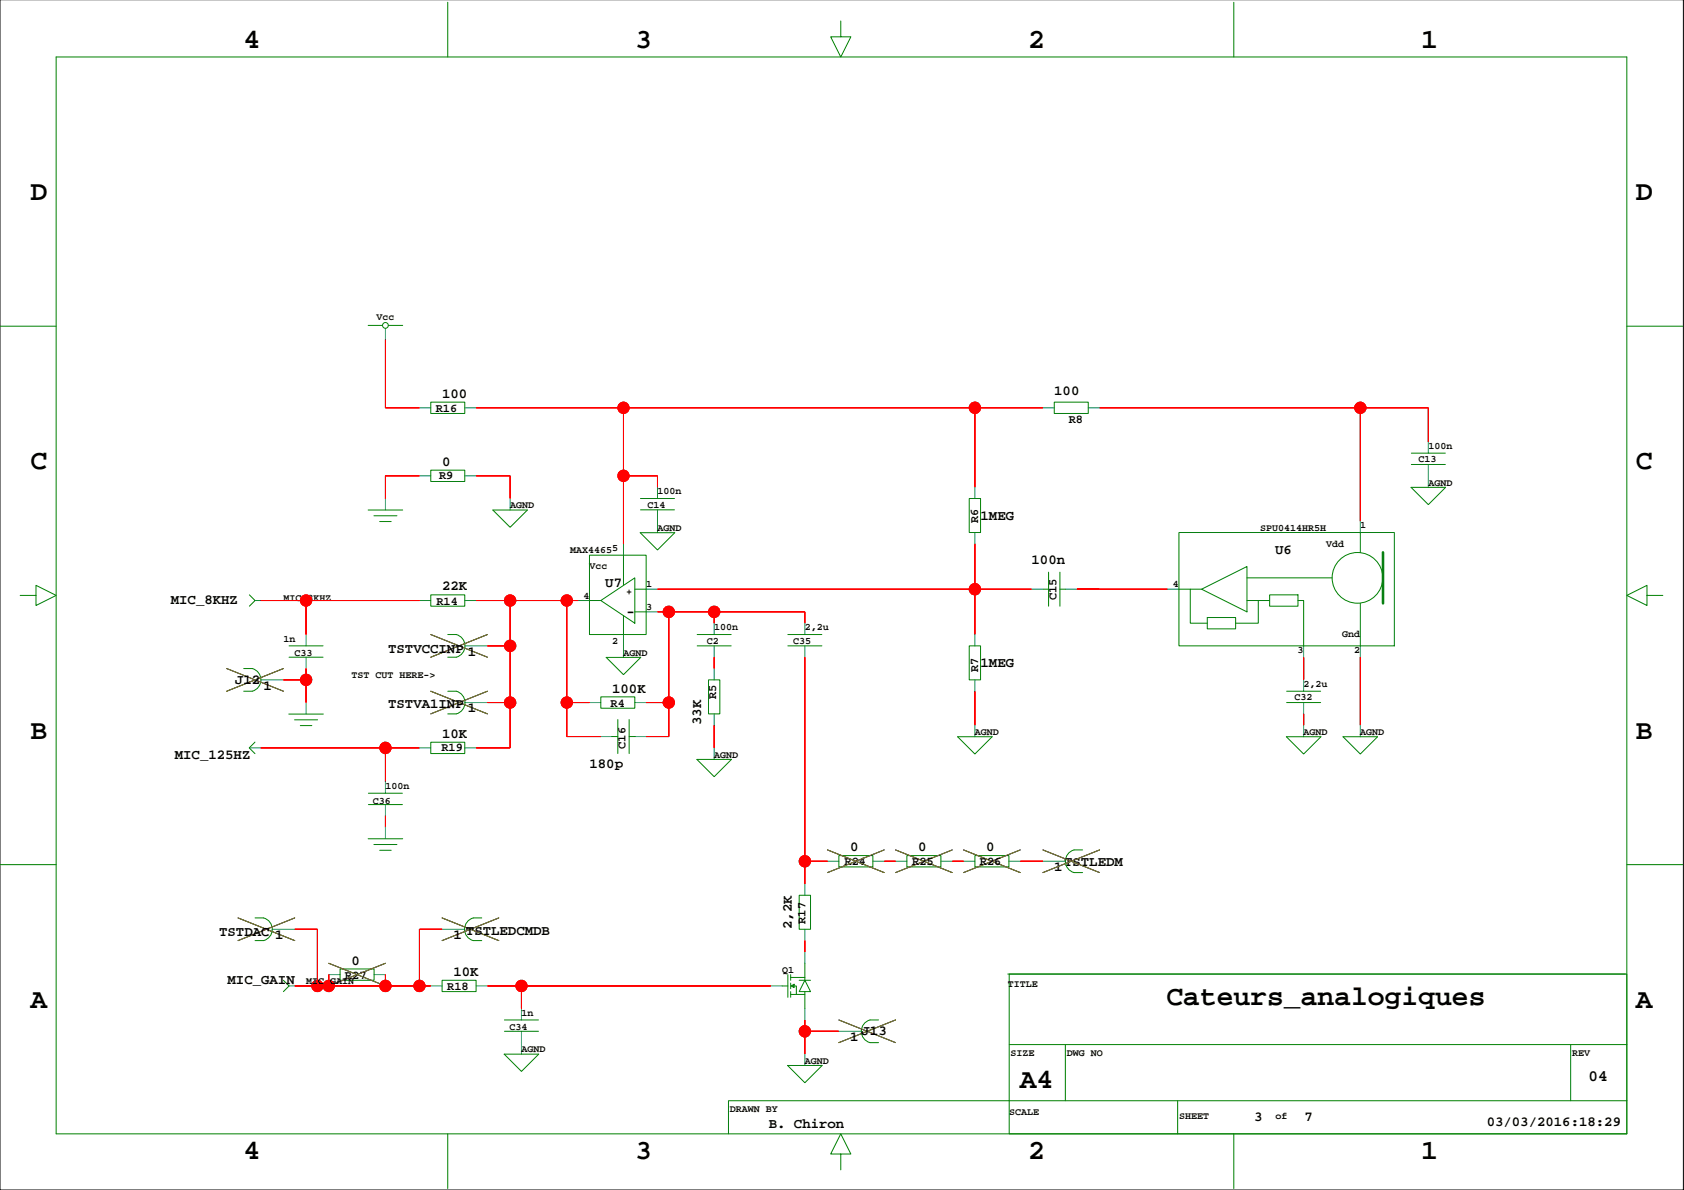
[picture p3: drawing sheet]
<svg xmlns="http://www.w3.org/2000/svg" width="297mm" height="210mm" viewBox="0 0 297 210" stroke-linecap="round" stroke-linejoin="round" font-family="sans-serif">
<g fill="none" stroke="#000" stroke-width=".18">
<path d="M0 0h296.9v209.9h-296.9zM40 117.9l10 4M50 117.9l-10 4M76 111.9l10 4M86 111.9l-10 4M76 121.9l10 4M86 121.9l-10 4M146 149.9l10 4M156 149.9l-10 4M158 149.9l10 4M168 149.9l-10 4M170 149.9l10 4"/>
<path d="M180 149.9l-10 4M184 149.9l10 4M194 149.9l-10 4M42 161.9l10 4M52 161.9l-10 4M58 169.9l10 4M68 169.9l-10 4M78 161.9l10 4M88 161.9l-10 4M148 179.9l10 4M158 179.9l-10 4"/>
</g>
<g fill="none" stroke="#008080" stroke-width=".18">
<path d="M68 57.9v2M74 71.9h2M82 71.9h2M184 71.9h2M192 71.9h2M251.9 77.9v2M68 87.9v2M74 83.9h2M82 83.9h2M90 87.9v2.1M110 95.9v2M116 85.9v2"/>
<path d="M116 89.9v4.1M172 85.9v2M172 93.9v2M239.9 91.9v2M251.9 81.9v4.1M45 105.9h1M46 119.9h4M54 111.9v2M54 115.9v2M74 105.9h2M82 105.9h2M82 113.9h4"/>
<path d="M102 105.9h2M110 111.9v4.1M114 107.9h2M114 103.9h2M126 109.9v2M126 113.9v2M126 117.9v2M142 109.9v2M142 113.9v2M172 111.9v2M172 119.9v2M182 103.9h2"/>
<path d="M188 103.9h2M206 103.9h2M229.9 113.9v2M229.9 119.9v2M239.9 113.9v2M44 131.9h2M54 123.9v2M68 137.9v2M74 131.9h2M82 123.9h4M82 131.9h2M104 123.9h2"/>
<path d="M106 129.9h2M112 129.9h2M112 123.9h2M126 125.9v2M126 131.9v2.1M172 127.9v2.1M229.9 123.9v2M229.9 127.9v2.1M239.9 127.9v2.1M68 141.9v2M68 145.9v2M142 155.9v2"/>
<path d="M146 151.9h2M154 151.9h2M158 151.9h2M166 151.9h2M170 151.9h2M178 151.9h2M184 151.9h4M48 163.9h4M51 173.9h1M58 171.9h2M66 171.9h2M76 173.9h2"/>
<path d="M78 163.9h4M84 173.9h2M92 177.9v2M136 173.9h2M142 163.9v2M142 167.9v2M142 177.9v2M92 181.9v4M142 185.9v2M148 181.9h4"/>
</g>
<g fill="none" stroke="#008000" stroke-width=".18">
<path d="M9.9 10.1h277.1v189.9h-277.1zM79 .4v9.7M148.3 3.7v2.8h1.8l-1.8 3.6-1.8-3.6h1.8M217.6 .4v9.7M0 57.5h9.9M64.9 57.4h2.6M68.5 57.4h2.5M287 57.5h9.9M76 70.9h6v2h-6zM186 70.9h6v2h-6zM248.9 79.9h6M64.9 90h6.1"/>
<path d="M66 91h4M67 92h2M76 82.9h6v2h-6zM86.9 90h6.1l-3 3zM104 97.9h10v14h-10zM110 97.9v5.2M112.9 94h6.1l-3 3zM113 87.9h6M113 89.9h6M171 87.9h2v6h-2zM208 93.9h37.9v20h-37.9zM239.9 93.9v3.5"/>
<path d="M248.9 86h6.1l-3.1 3zM248.9 81.9h6M3.6 105h2.7v-1.8l3.6 1.8-3.6 1.8v-1.8M43 117.9h1.5a2.07 2.07 0 0 1 1.5 2 2.07 2.07 0 0 1-1.5 2h-1.5M44 104.9l1 1-1 1M51 113.9h6M51 115.9h6M76 104.9h6v2h-6zM79 111.9h1.5a2.07 2.07 0 0 1 1.5 2 2.07 2.07 0 0 1-1.5 2h-1.5M104 105.9h2M106 105.9l6-4v8zM106.9 116h6.1l-3 3z"/>
<path d="M110 108.6v3.3M112 103.9h2M112 107.9h2M123 111.9h6M123 113.9h6M125 119.9h2v6h-2zM139 111.9h6M139 113.9h6M171 113.9h2v6h-2zM184 103.9h1M185 100.9v6M187 103.9h1"/>
<path d="M187 100.9v6M208 103.9h2M212 103.9l7.9-4v8zM212 103.9h-2v6h3M213 108.9h5v2h-5zM219.9 105.9h4M219.9 101.9h15M221.9 105.9v4h-3.9M223.9 104.9h5v2h-5zM228.9 105.9h1v8M239.9 106.4v7.5M290.5 105v-1.8l-3.5 1.8 3.5 1.8v-1.8h2.8"/>
<path d="M45 130.9l-1 1 1 1M50.9 126h6.1M52 127h4M53 128h2M65 139.9h6M76 130.9h6v2h-6zM79 121.9h1.5a2.07 2.07 0 0 1 1.5 2 2.07 2.07 0 0 1-1.5 2h-1.5M106 122.9h6v2h-6zM108 129.9h1M109 126.9v6M111 126.9v6M111 129.9h1"/>
<path d="M122.9 134h6.1l-3 3zM168.9 130h6.1l-3 3zM226.9 130h6.1l-3.1 3zM226.9 121.9h6M226.9 123.9h6M236.9 130h6.1l-3.1 3zM0 152.5h9.9M64.9 147.9h6.1M65 141.9h6M66 149h4M67 150h2M141 157.9h2v6h-2z"/>
<path d="M148 150.9h6v2h-6zM160 150.9h6v2h-6zM172 150.9h6v2h-6zM191 149.9h-1.5a2.07 2.07 0 0 0-1.6 2 2.07 2.07 0 0 0 1.6 2h1.5M287 152.5h9.9M45 161.9h1.5a2.07 2.07 0 0 1 1.5 2 2.07 2.07 0 0 1-1.5 2h-1.5M50 172.9l1 1-1 1M60 170.9h6v2h-6zM78 172.9h6v2h-6zM85 161.9h-1.5a2.07 2.07 0 0 0-1.6 2 2.07 2.07 0 0 0 1.6 2h1.5M89 179.9h6M138 173.9h1"/>
<path d="M139 171.9v4M139.5 171.9v1M139.5 173.4v1M139.5 174.9v1M139.5 172.4h2.5M140 173.9h.5v1.5M141 172.9h1l-1 2h2l-1-2h1M142 174.9v.5h-2.5M142 169.9v3M142 175.4v2.5M155 179.9h-1.5a2.07 2.07 0 0 0-1.6 2 2.07 2.07 0 0 0 1.6 2M177.8 171.8h108.9"/>
<path d="M178 171.8h109v28.2h-109zM79 200v9.6M88.9 185.9h6.1l-3 3.1zM89 181.9h6M138.9 187.9h6.1l-3 3.1zM153.5 183.9h1.5M178 184.3h109M187.9 184.3v9.9M207.7 194.2v5.8M217.6 200v9.6M277.1 184.3v9.9M287 194.2h-158.5v5.8"/>
<path d="M148.3 203.6h1.8l-1.8-3.6-1.8 3.6h1.8v2.7"/>
<circle cx="68" cy="57.4" r=".51"/>
<circle cx="239.4" cy="101.9" r="4.5"/>
</g>
<g fill="#f00" stroke="#f00" stroke-width=".18">
<path d="M194 103.9h12z" fill-rule="evenodd"/>
<path d="M190 103.9h4z" fill-rule="evenodd"/>
<path d="M251.9 71.9v6z" fill-rule="evenodd"/>
<path d="M239.9 71.9h12z" fill-rule="evenodd"/>
<path d="M239.9 71.9v20z" fill-rule="evenodd"/>
<path d="M194 71.9h45.9z" fill-rule="evenodd"/>
<path d="M172 95.9v8z" fill-rule="evenodd"/>
<path d="M172 103.9v8z" fill-rule="evenodd"/>
<path d="M172 103.9h10z" fill-rule="evenodd"/>
<path d="M116 103.9h56z" fill-rule="evenodd"/>
<path d="M172 121.9v6z" fill-rule="evenodd"/>
<path d="M239.9 115.9v12z" fill-rule="evenodd"/>
<path d="M229.9 115.9v4z" fill-rule="evenodd"/>
<path d="M126 107.9h16z" fill-rule="evenodd"/>
<path d="M142 107.9v2z" fill-rule="evenodd"/>
<path d="M126 107.9v2z" fill-rule="evenodd"/>
<path d="M118 123.9v6z" fill-rule="evenodd"/>
<path d="M114 129.9h4z" fill-rule="evenodd"/>
<path d="M114 123.9h4z" fill-rule="evenodd"/>
<path d="M118 107.9v16z" fill-rule="evenodd"/>
<path d="M116 107.9h2z" fill-rule="evenodd"/>
<path d="M118 107.9h8z" fill-rule="evenodd"/>
<path d="M126 127.9v4z" fill-rule="evenodd"/>
<path d="M229.9 125.9v2z" fill-rule="evenodd"/>
<path d="M68 83.9h6z" fill-rule="evenodd"/>
<path d="M68 83.9v4z" fill-rule="evenodd"/>
<path d="M68 71.9h6z" fill-rule="evenodd"/>
<path d="M68 59.9v12z" fill-rule="evenodd"/>
<path d="M110 83.9v12z" fill-rule="evenodd"/>
<path d="M84 71.9h26z" fill-rule="evenodd"/>
<path d="M172 71.9h12z" fill-rule="evenodd"/>
<path d="M172 71.9v14z" fill-rule="evenodd"/>
<path d="M110 71.9h62z" fill-rule="evenodd"/>
<path d="M110 71.9v12z" fill-rule="evenodd"/>
<path d="M110 83.9h6z" fill-rule="evenodd"/>
<path d="M116 83.9v2z" fill-rule="evenodd"/>
<path d="M126 115.9v2z" fill-rule="evenodd"/>
<path d="M54 117.9v2z" fill-rule="evenodd"/>
<path d="M50 119.9h4z" fill-rule="evenodd"/>
<path d="M54 119.9v4z" fill-rule="evenodd"/>
<path d="M84 83.9h6z" fill-rule="evenodd"/>
<path d="M90 83.9v4z" fill-rule="evenodd"/>
<path d="M46 131.9h22z" fill-rule="evenodd"/>
<path d="M68 131.9h6z" fill-rule="evenodd"/>
<path d="M68 131.9v6z" fill-rule="evenodd"/>
<path d="M68 143.9v2z" fill-rule="evenodd"/>
<path d="M54 105.9h20z" fill-rule="evenodd"/>
<path d="M46 105.9h8z" fill-rule="evenodd"/>
<path d="M54 105.9v6z" fill-rule="evenodd"/>
<path d="M86 173.9h6z" fill-rule="evenodd"/>
<path d="M92 173.9v4z" fill-rule="evenodd"/>
<path d="M92 173.9h44z" fill-rule="evenodd"/>
<path d="M86 113.9h4z" fill-rule="evenodd"/>
<path d="M90 113.9v10z" fill-rule="evenodd"/>
<path d="M90 123.9v8z" fill-rule="evenodd"/>
<path d="M84 131.9h6z" fill-rule="evenodd"/>
<path d="M90 105.9v8z" fill-rule="evenodd"/>
<path d="M84 105.9h6z" fill-rule="evenodd"/>
<path d="M90 105.9h10z" fill-rule="evenodd"/>
<path d="M100 123.9v6z" fill-rule="evenodd"/>
<path d="M100 129.9h6z" fill-rule="evenodd"/>
<path d="M100 123.9h4z" fill-rule="evenodd"/>
<path d="M100 105.9h2z" fill-rule="evenodd"/>
<path d="M100 105.9v18z" fill-rule="evenodd"/>
<path d="M86 123.9h4z" fill-rule="evenodd"/>
<path d="M142 165.9v2z" fill-rule="evenodd"/>
<path d="M142 181.9h6z" fill-rule="evenodd"/>
<path d="M142 181.9v4z" fill-rule="evenodd"/>
<path d="M142 179.9v2z" fill-rule="evenodd"/>
<path d="M142 151.9h4z" fill-rule="evenodd"/>
<path d="M142 151.9v4z" fill-rule="evenodd"/>
<path d="M142 115.9v36z" fill-rule="evenodd"/>
<path d="M156 151.9h2z" fill-rule="evenodd"/>
<path d="M168 151.9h2z" fill-rule="evenodd"/>
<path d="M180 151.9h4z" fill-rule="evenodd"/>
<path d="M74 163.9h4z" fill-rule="evenodd"/>
<path d="M74 163.9v10z" fill-rule="evenodd"/>
<path d="M68 173.9h6z" fill-rule="evenodd"/>
<path d="M52 163.9h4z" fill-rule="evenodd"/>
<path d="M56 163.9v10z" fill-rule="evenodd"/>
<path d="M52 173.9h4z" fill-rule="evenodd"/>
<path d="M56 173.9h2z" fill-rule="evenodd"/>
<path d="M74 173.9h2z" fill-rule="evenodd"/>
<path d="M68 171.9v2z" fill-rule="evenodd"/>
<path d="M58 173.9h10z" fill-rule="evenodd"/>
<path d="M58 171.9v2z" fill-rule="evenodd"/>
<circle cx="239.9" cy="71.9" r="1"/>
<circle cx="172" cy="103.9" r="1"/>
<circle cx="118" cy="123.9" r="1"/>
<circle cx="118" cy="107.9" r="1"/>
<circle cx="126" cy="107.9" r="1"/>
<circle cx="172" cy="71.9" r="1"/>
<circle cx="110" cy="71.9" r="1"/>
<circle cx="110" cy="83.9" r="1"/>
<circle cx="54" cy="119.9" r="1"/>
<circle cx="68" cy="131.9" r="1"/>
<circle cx="54" cy="105.9" r="1"/>
<circle cx="92" cy="173.9" r="1"/>
<circle cx="90" cy="113.9" r="1"/>
<circle cx="90" cy="105.9" r="1"/>
<circle cx="100" cy="123.9" r="1"/>
<circle cx="100" cy="105.9" r="1"/>
<circle cx="90" cy="123.9" r="1"/>
<circle cx="142" cy="181.9" r="1"/>
<circle cx="142" cy="151.9" r="1"/>
<circle cx="56" cy="173.9" r="1"/>
<circle cx="74" cy="173.9" r="1"/>
<circle cx="68" cy="173.9" r="1"/>
<circle cx="58" cy="173.9" r="1"/>
</g>
<g fill="none" stroke="#f00" stroke-width=".18">
<path d="M68 59.9v12h6M84 71.9h100M110 71.9v24M172 71.9v14M194 71.9h57.9v6M239.9 71.9v20M74 83.9h-6v4M84 83.9h6v4M110 83.9h6v2M116 91.9h.1M172 95.9v16M251.9 83.9h.1"/>
<path d="M46 105.9h28M50 119.9h4M54 105.9v6M54 117.9v6M84 105.9h18M86 113.9h4M90 105.9v26h-6M100 105.9v24h6M110 113.9h.1M116 103.9h66M116 107.9h26v2M118 107.9v22h-4"/>
<path d="M126 107.9v2M126 115.9v2M142 115.9v40M190 103.9h16M229.9 115.9v4M239.9 115.9v12M46 131.9h28M68 131.9v6M86 123.9h4M100 123.9h4M114 123.9h4M126 127.9v4"/>
<path d="M172 121.9v6M229.9 125.9v2M68 143.9v2M142 151.9h4M156 151.9h2M168 151.9h2M180 151.9h4M52 173.9h24M52 163.9h4v10M58 171.9v2M68 171.9v2M78 163.9h-4v10"/>
<path d="M86 173.9h50M92 173.9v4M142 165.9v2M142 179.9v6M92 183.9h.1M142 181.9h6"/>
<circle cx="110" cy="71.9" r="1"/>
<circle cx="172" cy="71.9" r="1"/>
<circle cx="239.9" cy="71.9" r="1"/>
<circle cx="110" cy="83.9" r="1"/>
<circle cx="54" cy="119.9" r="1"/>
<circle cx="54" cy="105.9" r="1"/>
<circle cx="90" cy="113.9" r="1"/>
<circle cx="90" cy="105.9" r="1"/>
<circle cx="100" cy="105.9" r="1"/>
<circle cx="118" cy="107.9" r="1"/>
<circle cx="126" cy="107.9" r="1"/>
<circle cx="172" cy="103.9" r="1"/>
<circle cx="68" cy="131.9" r="1"/>
<circle cx="90" cy="123.9" r="1"/>
<circle cx="100" cy="123.9" r="1"/>
<circle cx="118" cy="123.9" r="1"/>
<circle cx="142" cy="151.9" r="1"/>
<circle cx="56" cy="173.9" r="1"/>
<circle cx="58" cy="173.9" r="1"/>
<circle cx="68" cy="173.9" r="1"/>
<circle cx="74" cy="173.9" r="1"/>
<circle cx="92" cy="173.9" r="1"/>
<circle cx="142" cy="181.9" r="1"/>
</g>
<path d="M243.9 97.4v9" fill="none" stroke="#008000" stroke-width=".45"/>
<path d="M139.6 173.9l.5-.3v.6z" fill-rule="evenodd" fill="#008000" stroke="#008000" stroke-width=".18"/>
<g fill="none" stroke="#808000" stroke-width=".18">
<path d="M40 117.9l10 4M50 117.9l-10 4M76 111.9l10 4M86 111.9l-10 4M76 121.9l10 4M86 121.9l-10 4M146 149.9l10 4M156 149.9l-10 4M158 149.9l10 4M168 149.9l-10 4M170 149.9l10 4M180 149.9l-10 4"/>
<path d="M184 149.9l10 4M194 149.9l-10 4M42 161.9l10 4M52 161.9l-10 4M58 169.9l10 4M68 169.9l-10 4M78 161.9l10 4M88 161.9l-10 4M148 179.9l10 4M158 179.9l-10 4"/>
</g>
<g font-size="4.9">
<text x="43" y="8.4">4</text>
<text x="112" y="8.4">3</text>
<text x="181.4" y="8.4">2</text>
<text x="250.7" y="8.4">1</text>
<text x="5.4" y="35.3">D</text>
<text x="288.5" y="35.3">D</text>
<text x="5.4" y="82.8">C</text>
<text x="288.5" y="82.8">C</text>
<text x="5.4" y="130.3">B</text>
<text x="288.5" y="130.3">B</text>
<text x="5.4" y="177.8">A</text>
<text x="205.7" y="177.3">Cateurs_analogiques</text>
<text x="288.5" y="177.8">A</text>
<text x="179.9" y="192">A4</text>
<text x="43" y="204.4">4</text>
<text x="112" y="204.4">3</text>
<text x="181.4" y="204.4">2</text>
<text x="250.7" y="204.4">1</text>
</g>
<text font-size="2.8" x="280.2" y="190.6">04</text>
<g font-size="2.5">
<text x="78" y="70.2">100</text>
<text x="186" y="69.7">100</text>
<text x="78" y="82.2">0</text>
<text x="173" y="91.7">1MEG</text>
<text x="182" y="99.5">100n</text>
<text x="224.9" y="97.7">U6</text>
<text x="30.1" y="106.6">MIC_8KHZ</text>
<text x="78" y="104.2">22K</text>
<text x="106.8" y="103.6">U7</text>
<text x="110.5" y="108.6">-</text>
<text x="68.5" y="115.1">TSTVCCINP 1</text>
<text x="173" y="117.7">1MEG</text>
<text x="41.5" y="120.7">J12</text>
<text x="46.5" y="121.7">1</text>
<text x="68.5" y="125">TSTVA1INP</text>
<text x="82.5" y="125.7">1</text>
<text x="108" y="122.2">100K</text>
<text x="78" y="130.1">10K</text>
<text x="123.7" y="127.9" transform="rotate(-90 123.7 127.9)">33K</text>
<text x="30.8" y="133.9">MIC_125HZ</text>
<text x="104" y="135.5">180p</text>
<text x="150" y="150.1">0</text>
<text x="162" y="150.1">0</text>
<text x="174" y="150.1">0</text>
<text x="186" y="153.6">1</text>
<text x="187.7" y="152.7">TSTLEDM</text>
<text x="38.7" y="165.1">TSTDAC 1</text>
<text x="80" y="165.6">1</text>
<text x="82.2" y="165">TSTLEDCMDB</text>
<text x="139.7" y="163.9" transform="rotate(-90 139.7 163.9)">2,2K</text>
<text x="40.1" y="173.6">MIC_GAIN</text>
<text x="62" y="170.1">0</text>
<text x="80" y="172.1">10K</text>
<text x="150" y="183.6">1</text>
<text x="152" y="182.6">J13</text>
<text x="221.2" y="197.6">3</text>
<text x="230.1" y="197.6">7</text>
<text x="135.6" y="199.1">B. Chiron</text>
<text x="262.2" y="198.5">03/03/2016:18:29</text>
</g>
<g font-size="2.1">
<text x="76.8" y="72.7">R16</text>
<text x="188.5" y="74.6">R8</text>
<text x="77.5" y="84.5">R9</text>
<text x="172.5" y="92.3" transform="rotate(-90 172.5 92.3)">R6</text>
<text x="77" y="106.6">R14</text>
<text x="186.4" y="105.9" transform="rotate(-90 186.4 105.9)">C15</text>
<text x="172.5" y="118.5" transform="rotate(-90 172.5 118.5)">R7</text>
<text x="107.7" y="124.7">R4</text>
<text x="126.3" y="123.3" transform="rotate(-90 126.3 123.3)">R5</text>
<text x="77.9" y="132.5">R19</text>
<text x="110.3" y="132.1" transform="rotate(-90 110.3 132.1)">C16</text>
<text x="149" y="152.6">R24</text>
<text x="160.9" y="152.6">R25</text>
<text x="172.8" y="152.6">R26</text>
<text x="142.1" y="163" transform="rotate(-90 142.1 163)">R17</text>
<text x="60.8" y="172.7">R27</text>
<text x="78.9" y="174.7">R18</text>
</g>
<g font-size="1.8">
<text x="66.4" y="56.4">Vcc</text>
<text x="250.2" y="81.6">C13</text>
<text x="251.9" y="79.2">100n</text>
<text x="90" y="89.6">AGND</text>
<text x="114.2" y="89.5">C14</text>
<text x="116" y="87.2">100n</text>
<text x="251.9" y="85.6">AGND</text>
<text x="116" y="93.6">AGND</text>
<text x="222.3" y="93.6">SPU0414HR5H</text>
<text x="239.9" y="93.2">1</text>
<text x="100.6" y="97.6">MAX4465</text>
<text x="104" y="100.4">Vcc</text>
<text x="108" y="97.2">5</text>
<text x="233.9" y="96.4">Vdd</text>
<text x="50" y="106">MIC_8KHZ</text>
<text x="102.9" y="105.6">4</text>
<text x="111.5" y="104.9" transform="rotate(-90 111.5 104.9)">+</text>
<text x="114" y="103.6">1</text>
<text x="114" y="107.6">3</text>
<text x="206.9" y="103.6">4</text>
<text x="50" y="113.2">1n</text>
<text x="108" y="113.6">2</text>
<text x="124.7" y="113.6">C2</text>
<text x="126" y="111.2">100n</text>
<text x="139.9" y="113.6">C35</text>
<text x="142" y="111.2">2,2u</text>
<text x="236.8" y="112.4">Gnd</text>
<text x="51.9" y="115.7">C33</text>
<text x="62" y="119.6">TST CUT HERE-&gt;</text>
<text x="110" y="115.6">AGND</text>
<text x="228.9" y="115.2">3</text>
<text x="238.9" y="115.2">2</text>
<text x="228.3" y="123.5">C32</text>
<text x="229.9" y="121.2">2,2u</text>
<text x="172" y="129.6">AGND</text>
<text x="229.9" y="129.6">AGND</text>
<text x="239.9" y="129.6">AGND</text>
<text x="126" y="133.6">AGND</text>
<text x="65.7" y="141.8">C36</text>
<text x="68" y="139.2">100n</text>
<text x="54" y="173.6">MIC_GAIN</text>
<text x="138" y="171.6">Q1</text>
<text x="92" y="179.1">1n</text>
<text x="177.8" y="174">TITLE</text>
<text x="89.9" y="181.7">C34</text>
<text x="92" y="185.6">AGND</text>
<text x="142" y="187.6">AGND</text>
<text x="178.3" y="186.2">SIZE</text>
<text x="188.2" y="186.2">DWG NO</text>
<text x="277.3" y="186.2">REV</text>
<text x="128.7" y="196.1">DRAWN BY</text>
<text x="178" y="196.6">SCALE</text>
<text x="208" y="197.4">SHEET</text>
<text x="225" y="197.4">of</text>
</g>
</svg>
